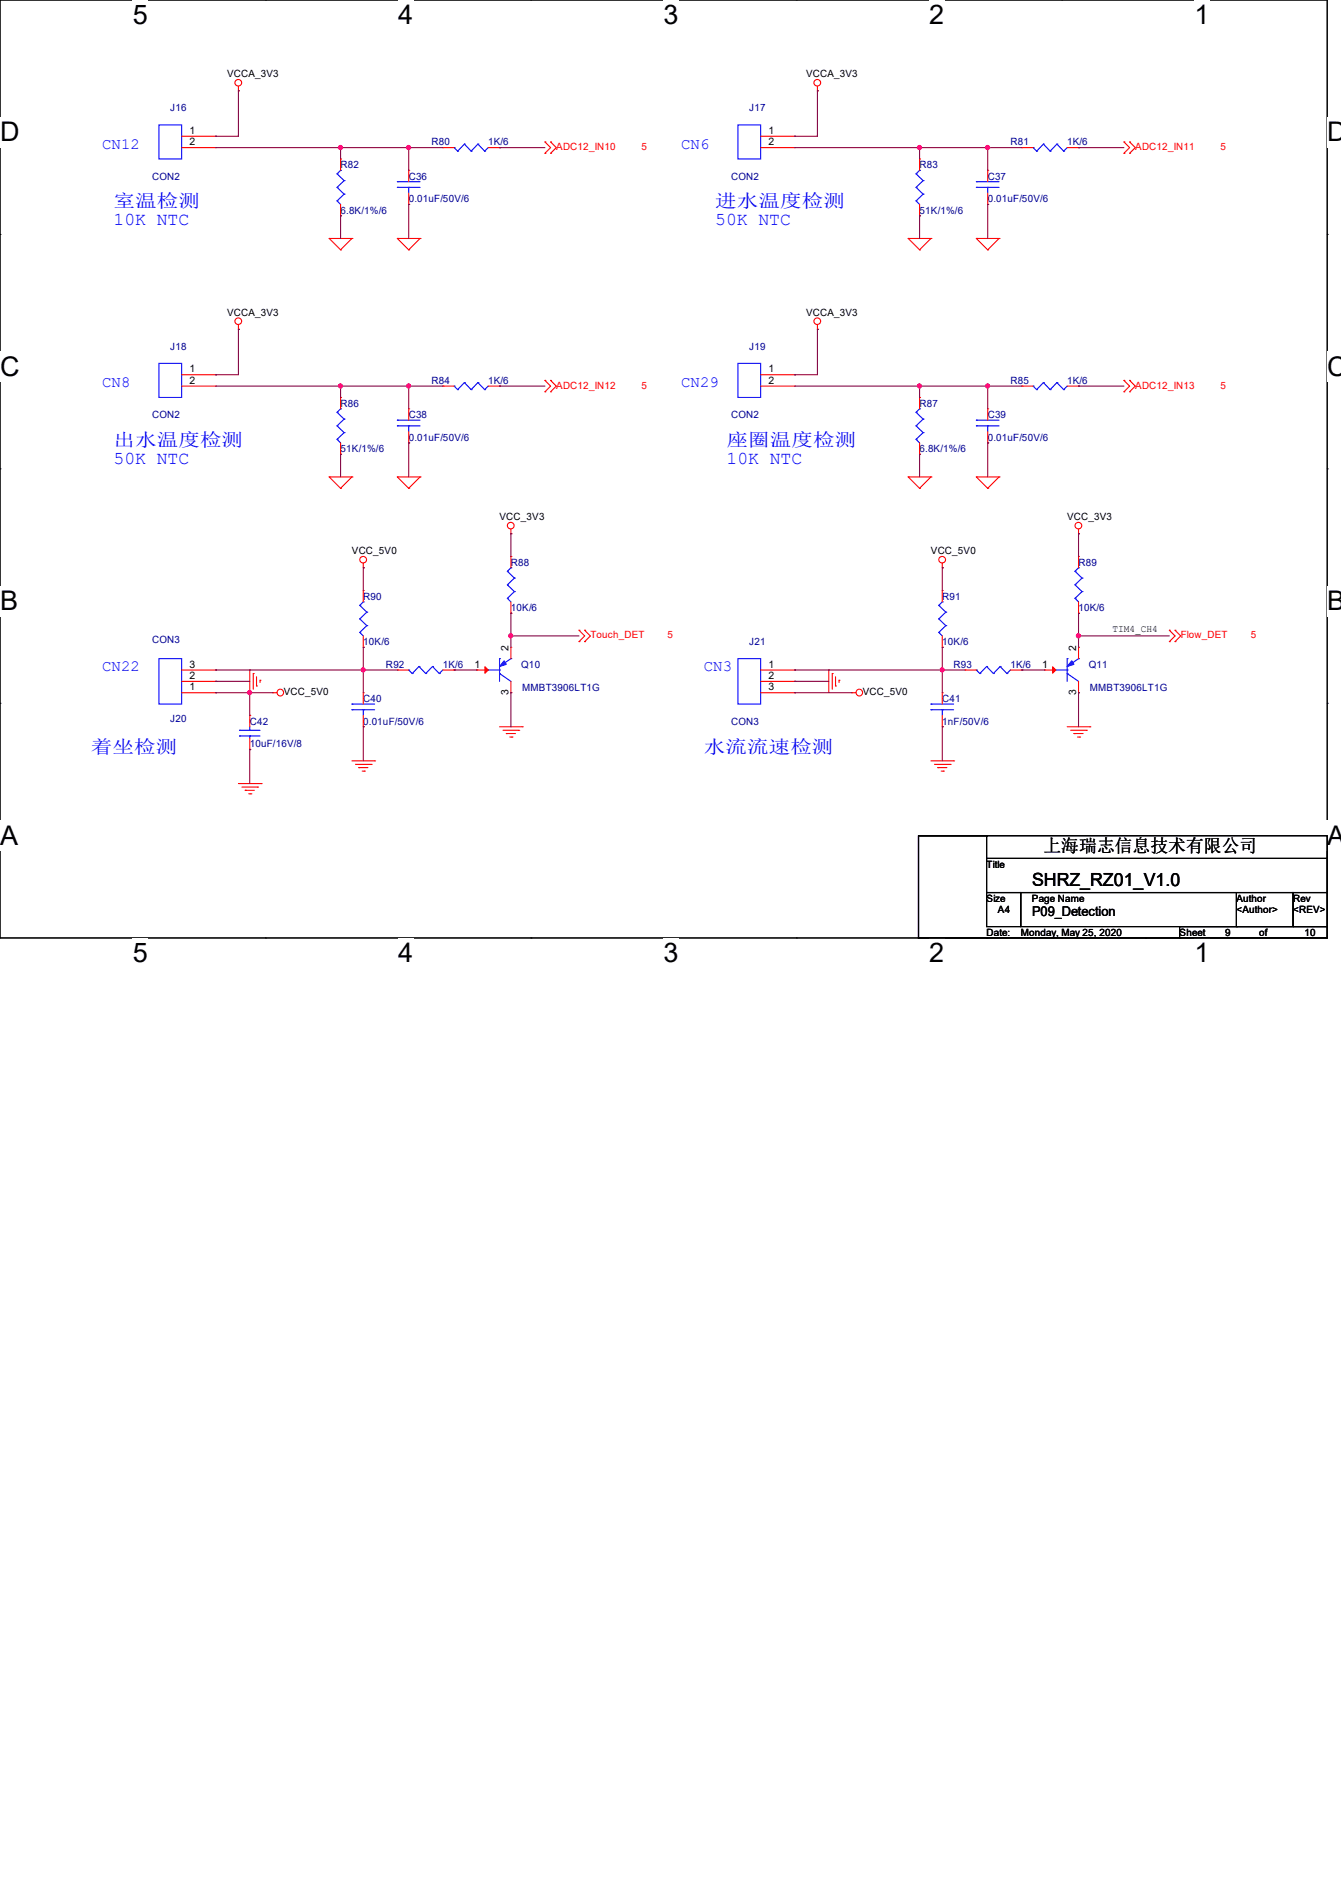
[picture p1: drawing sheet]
<svg xmlns="http://www.w3.org/2000/svg" width="210mm" height="297mm" viewBox="0 0 210 297" stroke-linecap="round" stroke-linejoin="round" font-family="sans-serif">
<path d="M0 0h207.9v146.9h-207.9z" fill="none" stroke="#000" stroke-width=".17"/>
<g fill="#fff">
<path d="M20.8 0h2.4v4.7h-2.4z"/>
<path d="M20.8 146.9h2.4v4.7h-2.4z"/>
</g>
<path d="M41.6 0h.1M41.6 146.9h.1" fill="none" stroke="#000" stroke-width=".17"/>
<g fill="#fff">
<path d="M62.4 0h2.3v4.7h-2.3z"/>
<path d="M62.4 146.9h2.3v4.7h-2.3z"/>
</g>
<path d="M83.1 0h.1M83.1 146.9h.1" fill="none" stroke="#000" stroke-width=".17"/>
<g fill="#fff">
<path d="M103.9 0h2.4v4.7h-2.4z"/>
<path d="M103.9 146.9h2.4v4.7h-2.4z"/>
</g>
<path d="M124.7 0h.1M124.7 146.9h.1" fill="none" stroke="#000" stroke-width=".17"/>
<g fill="#fff">
<path d="M145.5 0h2.4v4.7h-2.4z"/>
<path d="M145.5 146.9h2.4v4.7h-2.4z"/>
</g>
<path d="M166.3 0h.1M166.3 146.9h.1" fill="none" stroke="#000" stroke-width=".17"/>
<g fill="#fff">
<path d="M187.1 0h2.3v4.7h-2.3z"/>
<path d="M187.1 146.9h2.3v4.7h-2.3z"/>
<path d="M0 18.3h3v4.8h-3z"/>
<path d="M207.9 18.3h2.1v4.8h-2.1z"/>
<path d="M0 55h3v4.8h-3z"/>
<path d="M207.9 55h2.1v4.8h-2.1z"/>
</g>
<path d="M0 36.7h.1M207.9 36.7h.1" fill="none" stroke="#000" stroke-width=".17"/>
<g fill="#fff">
<path d="M0 91.7h2.8v4.8h-2.8z"/>
<path d="M207.9 91.7h2.1v4.8h-2.1z"/>
</g>
<path d="M0 73.4h.1M207.9 73.4h.1" fill="none" stroke="#000" stroke-width=".17"/>
<g fill="#fff">
<path d="M0 128.4h2.8v4.8h-2.8z"/>
<path d="M207.8 128.4h2.2v4.8h-2.2z"/>
</g>
<g fill="none" stroke="#000" stroke-width=".17">
<path d="M0 110.1h.1M207.9 110.1h.1M154.5 130.9h53.4v3.5h-53.4zM154.5 134.4h53.4v5.3h-53.4zM154.5 139.7h5.4v5.4h-5.4zM154.5 130.9h.1M154.5 130.9h-10.7v16M159.9 139.7h42.6v5.4h-42.6zM193.6 139.7v5.4M202.5 139.7h5.4v5.4h-5.4zM143.8 146.9h.1M143.8 146.9h40.9"/>
<path d="M154.5 146.9h.1M179.4 146.9h.1M184.7 145.1h23.2v1.8h-23.2zM184.7 146.9h.1M193.6 145.1h.1"/>
</g>
<g fill="none" stroke="#f00" stroke-width=".17">
<path d="M37.3 14.2h.1M37.3 13.5v.7M128 14.2h.1M128 13.5v.7M28.4 23.1h5.4M28.4 21.3h5.4M33.8 21.3h.1M33.8 23.1h.1M51.6 37.3h.1M51.6 37.3h3.5M51.6 37.3l1.7 1.8M53.3 39.1h.1"/>
<path d="M53.3 33.8h.1M53.3 24.9h.1M53.3 24.9v1.8M53.3 32v1.8M55.1 37.3h.1M55.1 37.3l-1.8 1.8M62.2 37.3h.1M62.2 37.3h3.6M62.2 37.3l1.8 1.8M64 39.1h.1M64 26.7h.1M64 32h.1"/>
<path d="M64 26.7v1.7M64 30.2v1.8M65.8 37.3h.1M65.8 37.3l-1.8 1.8M69.3 23.1h.1M69.3 23.1h1.8M76.5 23.1h1.7M78.2 23.1h.1M85.3 24h.1M85.3 22.2h.1M85.3 22.2l.9 .9-.9 .9M86.2 24h.1"/>
<path d="M86.2 22.2h.1M86.2 22.2l.9 .9-.9 .9M119.1 23.1h5.4M119.1 21.3h5.4M124.5 21.3h.1M124.5 23.1h.1M142.2 37.3h.1M142.2 37.3h3.6M142.2 37.3l1.8 1.8M144 39.1h.1M144 33.8h.1M144 24.9h.1"/>
<path d="M144 24.9v1.8M144 32v1.8M145.8 37.3h.1M145.8 37.3l-1.8 1.8M152.9 37.3h.1M152.9 37.3h3.6M152.9 37.3l1.8 1.8M154.7 39.1h.1M154.7 26.7h.1M154.7 32h.1M154.7 26.7v1.7M154.7 30.2v1.8"/>
<path d="M156.5 37.3h.1M156.5 37.3l-1.8 1.8M160 23.1h.1M160 23.1h1.8M167.1 23.1h1.8M168.9 23.1h.1M176 24h.1M176 22.2h.1M176 22.2l.9 .9-.9 .9M176.9 24h.1M176.9 22.2h.1M176.9 22.2l.9 .9-.9 .9"/>
<path d="M28.4 58.7h5.4M33.8 58.7h.1M37.3 51.6h.1M37.3 50.8v.8M85.3 59.6h.1M85.3 59.6l.9 .9-.9 .8M86.2 59.6h.1M86.2 59.6l.9 .9-.9 .8M119.1 58.7h5.4M124.5 58.7h.1M128 51.6h.1M128 50.8v.8"/>
<path d="M176 59.6h.1M176 59.6l.9 .9-.9 .8M176.9 59.6h.1M176.9 59.6l.9 .9-.9 .8M28.4 60.5h5.4M33.8 60.5h.1M51.6 74.7h.1M51.6 74.7h3.5M51.6 74.7l1.7 1.8M53.3 76.5h.1M53.3 71.1h.1M53.3 62.2h.1"/>
<path d="M53.3 62.2v1.8M53.3 69.3v1.8M55.1 74.7h.1M55.1 74.7l-1.8 1.8M62.2 74.7h.1M62.2 74.7h3.6M62.2 74.7l1.8 1.8M64 76.5h.1M64 64h.1M64 69.3h.1M64 64v1.8M64 67.6v1.7"/>
<path d="M65.8 74.7h.1M65.8 74.7l-1.8 1.8M69.3 60.5h.1M69.3 60.5h1.8M76.5 60.5h1.7M78.2 60.5h.1M85.3 61.3h.1M86.2 61.3h.1M119.1 60.5h5.4M124.5 60.5h.1M142.2 74.7h.1M142.2 74.7h3.6"/>
<path d="M142.2 74.7l1.8 1.8M144 76.5h.1M144 71.1h.1M144 62.2h.1M144 62.2v1.8M144 69.3v1.8M145.8 74.7h.1M145.8 74.7l-1.8 1.8M152.9 74.7h.1M152.9 74.7h3.6M152.9 74.7l1.8 1.8M154.7 76.5h.1"/>
<path d="M154.7 64h.1M154.7 69.3h.1M154.7 64v1.8M154.7 67.6v1.7M156.5 74.7h.1M156.5 74.7l-1.8 1.8M160 60.5h.1M160 60.5h1.8M167.1 60.5h1.8M168.9 60.5h.1M176 61.3h.1M176.9 61.3h.1"/>
<path d="M56.9 88.9h.1M56.9 92.5h.1M56.9 88.2v.7M56.9 92.5v1.7M56.9 99.6v1.7M80 83.6h.1M80 96h.1M80 87.1h.1M80 82.8v.8M80 87.1v1.8M80 94.2v1.8M90.7 98.7h.1"/>
<path d="M90.7 98.7l.9 .9-.9 .9M91.6 98.7h.1M91.6 98.7l.9 .9-.9 .9M147.6 88.9h.1M147.6 92.5h.1M147.6 88.2v.7M147.6 92.5v1.7M147.6 99.6v1.7M168.9 83.6h.1M168.9 96h.1M168.9 87.1h.1M168.9 82.8v.8"/>
<path d="M168.9 87.1v1.8M168.9 94.2v1.8M183.1 98.7h.1M183.1 98.7l.9 .9-.9 .9M184 98.7h.1M184 98.7l.9 .9-.9 .9M28.4 108.5h5.4M28.4 104.9h5.4M28.4 106.7h5.4M33.8 108.5h.1M33.8 106.7h.1M33.8 104.9h.1"/>
<path d="M39.1 104.9h.1M39.1 117.3h.1M39.1 112h.1M39.1 104.9v3.6M39.1 112v1.8M39.1 115.6v1.7M39.7 105.5h.1M39.7 105.5v2.4M40.2 107.4h.1M40.2 106v1.4M40.7 106.5h.1M40.7 106.5v.3"/>
<path d="M42.7 108.5h.1M42.7 108.5h.7M55.1 119.1h3.6M55.7 119.7h2.4M56.9 101.3h.1M56.9 108.5h.1M56.9 113.8h.1M56.9 108.5v1.7M56.9 112v1.8M58.1 119.7h.1M58.7 119.1h.1M62.2 104.9h.1"/>
<path d="M62.2 104.9h1.8M69.3 104.9h1.8M71.1 104.9h.1M74.7 104.9h.1M74.7 104.9h1.8M78.2 113.8h3.6M78.8 114.3h2.4M79.3 114.9h.1M79.3 114.9h1.4M79.8 115.4h.4M80 101.3h.1M80 108.5h.1"/>
<path d="M80 101.3v1.8M80 106.7v1.8M80.2 115.4h.1M81.2 114.3h.1M81.8 113.8h.1M90.7 100.5h.1M91.6 100.5h.1M119.1 108.5h5.4M119.1 104.9h5.4M119.1 106.7h5.4M124.5 104.9h.1M124.5 106.7h.1"/>
<path d="M124.5 108.5h.1M129.8 104.9h.1M129.8 104.9v3.6M130.3 105.5h.1M130.3 105.5v2.4M130.9 107.4h.1M130.9 106v1.4M131.4 106.5h.1M131.4 106.5v.3M133.3 108.5h.1M133.3 108.5h.8M145.8 119.1h3.6"/>
<path d="M146.3 119.7h2.5M147.6 108.5h.1M147.6 113.8h.1M147.6 101.3h.1M147.6 108.5v1.7M147.6 112v1.8M148.8 119.7h.1M149.4 119.1h.1M151.1 104.9h.1M151.1 104.9h1.8M158.2 104.9h1.8M160 104.9h.1"/>
<path d="M163.6 104.9h.1M163.6 104.9h1.8M167.1 113.8h3.6M167.7 114.3h2.4M168.2 114.9h.1M168.2 114.9h1.4M168.7 115.4h.4M168.9 101.3h.1M168.9 108.5h.1M168.9 101.3v1.8M168.9 106.7v1.8M169.1 115.4h.1"/>
<path d="M170.1 114.3h.1M170.7 113.8h.1M183.1 100.5h.1M184 100.5h.1M37.3 122.7h3.6M37.9 123.2h2.4M38.4 123.7h.1M38.4 123.7h1.4M38.9 124.3h.4M39.3 124.3h.1M40.3 123.2h.1M40.9 122.7h.1"/>
<path d="M56.2 120.2h.1M56.2 120.2h1.4M56.7 120.7h.4M57.1 120.7h.1M146.9 120.2h.1M146.9 120.2h1.4M147.4 120.7h.3M147.7 120.7h.1"/>
<circle cx="37.3" cy="13" r=".52"/>
<circle cx="128" cy="13" r=".52"/>
<circle cx="37.3" cy="50.3" r=".52"/>
<circle cx="128" cy="50.3" r=".52"/>
<circle cx="56.9" cy="87.6" r=".52"/>
<circle cx="80" cy="82.3" r=".52"/>
<circle cx="147.6" cy="87.6" r=".52"/>
<circle cx="168.9" cy="82.3" r=".52"/>
<circle cx="43.9" cy="108.4" r=".52"/>
<circle cx="134.6" cy="108.4" r=".52"/>
</g>
<g fill="none" stroke="#00f" stroke-width=".17">
<path d="M24.9 19.6h3.5v5.3h-3.5zM115.6 19.6h3.5v5.3h-3.5zM52.8 31.5h.1M52.8 29.3h.1M52.8 27.2h.1M52.8 31.5l.5 .5M52.8 29.3l1.1 1.1M52.8 27.2l1.1 1.1M53.3 26.7h.1M53.3 26.7l-.5 .5M53.9 30.4h.1M53.9 28.3h.1"/>
<path d="M53.9 30.4l-1.1 1.1M53.9 28.3l-1.1 1M62.2 28.4h.1M62.2 29.3h.1M62.2 28.4h3.6M62.2 29.3h3.6M64 29.3h.1M64 29.3v.9M71.1 23.1h.1M71.1 23.1l.6 .6M71.7 23.7h.1M72.7 22.6h.1"/>
<path d="M72.7 22.6l1.1 1.1M72.7 22.6l-1 1.1M73.8 23.7h.1M74.8 22.6h.1M74.8 22.6l1.1 1.1M74.8 22.6l-1 1.1M75.9 23.7h.1M76.5 23.1l-.6 .6M143.5 31.5h.1M143.5 29.3h.1M143.5 27.2h.1M143.5 31.5l.5 .5"/>
<path d="M143.5 29.3l1.1 1.1M143.5 27.2l1.1 1.1M144 26.7h.1M144 26.7l-.5 .5M144.6 30.4h.1M144.6 28.3h.1M144.6 30.4l-1.1 1.1M144.6 28.3l-1.1 1M152.9 28.4h.1M152.9 29.3h.1M152.9 28.4h3.6M152.9 29.3h3.6"/>
<path d="M154.7 29.3h.1M154.7 29.3v.9M161.8 23.1h.1M161.8 23.1l.5 .6M162.3 23.7h.1M163.4 22.6h.1M163.4 22.6l1.1 1.1M163.4 22.6l-1.1 1.1M164.5 23.7h.1M165.5 22.6h.1M165.5 22.6l1.1 1.1M165.5 22.6l-1 1.1"/>
<path d="M166.6 23.7h.1M167.1 23.1l-.5 .6M24.9 56.9h3.5v5.3h-3.5zM72.7 59.9h.1M72.7 59.9l1.1 1.1M72.7 59.9l-1 1.1M74.8 59.9h.1M74.8 59.9l1.1 1.1M74.8 59.9l-1 1.1M115.6 56.9h3.5v5.3h-3.5zM163.4 59.9h.1M163.4 59.9l1.1 1.1"/>
<path d="M163.4 59.9l-1.1 1.1M165.5 59.9h.1M165.5 59.9l1.1 1.1M165.5 59.9l-1 1.1M52.8 68.8h.1M52.8 66.7h.1M52.8 64.6h.1M52.8 68.8l.5 .5M52.8 66.7l1.1 1M52.8 64.6l1.1 1M53.3 64h.1M53.3 64l-.5 .6"/>
<path d="M53.9 67.7h.1M53.9 65.6h.1M53.9 67.7l-1.1 1.1M53.9 65.6l-1.1 1.1M62.2 65.8h.1M62.2 66.7h.1M62.2 65.8h3.6M62.2 66.7h3.6M64 66.7h.1M64 66.7v.9M71.1 60.5h.1M71.1 60.5l.6 .5"/>
<path d="M71.7 61h.1M73.8 61h.1M75.9 61h.1M76.5 60.5l-.6 .5M143.5 68.8h.1M143.5 66.7h.1M143.5 64.6h.1M143.5 68.8l.5 .5M143.5 66.7l1.1 1M143.5 64.6l1.1 1M144 64h.1M144 64l-.5 .6"/>
<path d="M144.6 67.7h.1M144.6 65.6h.1M144.6 67.7l-1.1 1.1M144.6 65.6l-1.1 1.1M152.9 65.8h.1M152.9 66.7h.1M152.9 65.8h3.6M152.9 66.7h3.6M154.7 66.7h.1M154.7 66.7v.9M161.8 60.5h.1M161.8 60.5l.5 .5"/>
<path d="M162.3 61h.1M164.5 61h.1M166.6 61h.1M167.1 60.5l-.5 .5M56.3 99h.1M56.3 96.9h.1M56.3 94.8h.1M56.3 99l.6 .6M56.3 96.9l1.1 1.1M56.3 94.8l1.1 1M56.9 94.2h.1M56.9 94.2l-.6 .6"/>
<path d="M57.4 98h.1M57.4 95.8h.1M57.4 98l-1.1 1M57.4 95.8l-1.1 1.1M79.5 93.7h.1M79.5 91.6h.1M79.5 89.5h.1M79.5 93.7l.5 .5M79.5 91.6l1.1 1M79.5 89.5l1.1 1M80 88.9h.1M80 88.9l-.5 .6"/>
<path d="M80.6 92.6h.1M80.6 90.5h.1M80.6 92.6l-1.1 1.1M80.6 90.5l-1.1 1.1M147 99h.1M147 96.9h.1M147 94.8h.1M147 99l.6 .6M147 96.9l1.1 1.1M147 94.8l1.1 1M147.6 94.2h.1M147.6 94.2l-.6 .6"/>
<path d="M148.1 98h.1M148.1 95.8h.1M148.1 98l-1.1 1M148.1 95.8l-1.1 1.1M168.4 93.7h.1M168.4 91.6h.1M168.4 89.5h.1M168.4 93.7l.5 .5M168.4 91.6l1.1 1M168.4 89.5l1.1 1M168.9 88.9h.1M168.9 88.9l-.5 .6"/>
<path d="M169.5 92.6h.1M169.5 90.5h.1M169.5 92.6l-1.1 1.1M169.5 90.5l-1.1 1.1M24.9 103.1h3.5v7.1h-3.5zM37.5 114.3h.1M37.5 115.2h.1M37.5 114.3h3.2M37.5 115.2h3.2M39.1 115.2h.1M39.1 114.3h.1M39.1 113.8v.5"/>
<path d="M39.1 115.2v.4M55.1 110.2h.1M55.1 111.1h.1M55.1 110.2h3.6M55.1 111.1h3.6M56.9 111.1h.1M56.9 111.1v.9M64 104.9h.1M64 104.9l.6 .6M64.6 105.5h.1M65.6 104.4h.1M65.6 104.4l1.1 1.1"/>
<path d="M65.6 104.4l-1 1.1M66.7 105.5h.1M67.7 104.4h.1M67.7 104.4l1.1 1.1M67.7 104.4l-1 1.1M68.8 105.5h.1M69.3 104.9l-.5 .6M76.5 104.9h1.7M78.2 103.1h.1M78.2 105.5h.1M78.2 104.9h.1M78.2 103.1v3.6"/>
<path d="M78.2 105.5l1.8 1.2M80 103.1h.1M80 103.1l-1.8 1.3M115.6 103.1h3.5v7.1h-3.5zM145.8 110.2h.1M145.8 111.1h.1M145.8 110.2h3.6M145.8 111.1h3.6M147.6 111.1h.1M147.6 111.1v.9M152.9 104.9h.1M152.9 104.9l.6 .6"/>
<path d="M153.5 105.5h.1M154.5 104.4h.1M154.5 104.4l1.1 1.1M154.5 104.4l-1 1.1M155.6 105.5h.1M156.6 104.4h.1M156.6 104.4l1.1 1.1M156.6 104.4l-1 1.1M157.7 105.5h.1M158.2 104.9l-.5 .6M165.4 104.9h1.7M167.1 103.1h.1"/>
<path d="M167.1 105.5h.1M167.1 104.9h.1M167.1 103.1v3.6M167.1 105.5l1.8 1.2M168.9 103.1h.1M168.9 103.1l-1.8 1.3"/>
</g>
<g fill="#00f" stroke="#00f" stroke-width=".17">
<path d="M167.9 103.5l.3 .5-1.1 .4z"/>
<path d="M79 103.5l.3 .5-1.1 .4z"/>
</g>
<g fill="#f00" stroke="#f00" stroke-width=".17">
<path d="M164.8 104.4l.6 .5-.6 .5z"/>
<path d="M75.9 104.4l.6 .5-.6 .5z"/>
</g>
<g fill="none" stroke="#800040" stroke-width=".17">
<path d="M37.3 14.2h.1M37.3 14.2v7.1h-3.5M128 14.2h.1M128 14.2v7.1h-3.5M33.8 21.3h.1M33.8 23.1h35.5M53.3 23.1h.1M53.3 33.8h.1M53.3 23.1v1.8M53.3 33.8v3.5M64 23.1h.1M64 32h.1"/>
<path d="M64 23.1v3.6M64 32v5.3M78.2 23.1h.1M78.2 23.1h7.1M124.5 21.3h.1M124.5 23.1h35.5M144 23.1h.1M144 33.8h.1M144 23.1v1.8M144 33.8v3.5M154.7 23.1h.1M154.7 32h.1"/>
<path d="M154.7 23.1v3.6M154.7 32v5.3M168.9 23.1h.1M168.9 23.1h7.1M33.8 58.7h.1M37.3 51.6h.1M37.3 51.6v7.1h-3.5M124.5 58.7h.1M128 51.6h.1M128 51.6v7.1h-3.5M33.8 60.5h35.5M53.3 60.5h.1"/>
<path d="M53.3 71.1h.1M53.3 60.5v1.7M53.3 71.1v3.6M64 60.5h.1M64 69.3h.1M64 60.5v3.5M64 69.3v5.4M78.2 60.5h.1M78.2 60.5h7.1M124.5 60.5h35.5M144 60.5h.1M144 71.1h.1"/>
<path d="M144 60.5v1.7M144 71.1v3.6M154.7 60.5h.1M154.7 69.3h.1M154.7 60.5v3.5M154.7 69.3v5.4M168.9 60.5h.1M168.9 60.5h7.1M56.9 88.9h.1M56.9 88.9v3.6M80 83.6h.1M80 96h.1"/>
<path d="M80 99.6h.1M80 99.6h10.7M80 83.6v3.5M80 96v5.3M147.6 88.9h.1M147.6 88.9v3.6M168.9 83.6h.1M168.9 96h.1M168.9 99.6h.1M168.9 83.6v3.5M168.9 96v5.3M168.9 99.6h14.2"/>
<path d="M33.8 104.9h.1M33.8 106.7h.1M33.8 108.5h.1M33.8 104.9h28.4M33.8 106.7h5.3M33.8 108.5h8.9M39.1 108.5h.1M39.1 117.3h.1M39.1 108.5v3.5M39.1 117.3v5.4M56.9 104.9h.1M56.9 113.8h.1"/>
<path d="M56.9 101.3h.1M56.9 101.3v7.2M56.9 113.8v5.3M71.1 104.9h.1M71.1 104.9h3.6M80 108.5h.1M80 108.5v5.3M124.5 104.9h.1M124.5 106.7h.1M124.5 108.5h.1M124.5 104.9h26.6M124.5 106.7h5.3"/>
<path d="M124.5 108.5h8.8M147.6 104.9h.1M147.6 113.8h.1M147.6 101.3h.1M147.6 101.3v7.2M147.6 113.8v5.3M160 104.9h.1M160 104.9h3.6M168.9 108.5h.1M168.9 108.5v5.3"/>
</g>
<g fill="#f0f" stroke="#f0f" stroke-width=".17">
<circle cx="56.9" cy="104.9" r=".32"/>
<circle cx="39.1" cy="108.4" r=".32"/>
<circle cx="147.6" cy="104.9" r=".32"/>
<circle cx="53.3" cy="23.1" r=".32"/>
<circle cx="144" cy="23.1" r=".32"/>
<circle cx="53.3" cy="60.4" r=".32"/>
<circle cx="168.9" cy="99.5" r=".32"/>
<circle cx="80" cy="99.5" r=".32"/>
<circle cx="64" cy="23.1" r=".32"/>
<circle cx="64" cy="60.4" r=".32"/>
<circle cx="154.7" cy="23.1" r=".32"/>
<circle cx="154.7" cy="60.4" r=".32"/>
<circle cx="144" cy="60.4" r=".32"/>
</g>
<g font-size="4.2">
<text x="20.8" y="3.8">5</text>
<text x="62.4" y="3.8">4</text>
<text x="103.9" y="3.8">3</text>
<text x="145.5" y="3.8">2</text>
<text x="187.1" y="3.8">1</text>
<text x="0" y="22.1">D</text>
<text x="207.9" y="22.1">D</text>
<text x="0" y="58.8">C</text>
<text x="207.9" y="58.8">C</text>
<text x="0" y="95.5">B</text>
<text x="207.9" y="95.5">B</text>
<text x="0" y="132.2">A</text>
<text x="207.9" y="132.2">A</text>
<text x="20.8" y="150.7">5</text>
<text x="62.4" y="150.7">4</text>
<text x="103.9" y="150.7">3</text>
<text x="145.5" y="150.7">2</text>
<text x="187.1" y="150.7">1</text>
</g>
<g font-size="2.8" fill="#00f">
<text x="17.8" y="32.5">室温检测</text>
<text x="17.8" y="35.3">10K NTC</text>
<text x="112" y="32.5">进水温度检测</text>
<text x="112" y="35.3">50K NTC</text>
<text x="17.8" y="69.8">出水温度检测</text>
<text x="113.8" y="69.8">座圈温度检测</text>
<text x="17.8" y="72.6">50K NTC</text>
<text x="113.8" y="72.6">10K NTC</text>
<text x="14.2" y="117.8">着坐检测</text>
<text x="110.2" y="117.8">水流流速检测</text>
</g>
<g font-size="2.8">
<text x="163.4" y="133.4">上海瑞志信息技术有限公司</text>
<text x="161.6" y="138.7">SHRZ_RZ01_V1.0</text>
</g>
<g font-size="2.5" fill="#00f">
<text x="16" y="23.3">CN12</text>
<text x="106.7" y="23.3">CN6</text>
<text x="16" y="60.6">CN8</text>
<text x="106.7" y="60.6">CN29</text>
<text x="16" y="105.1">CN22</text>
<text x="110.2" y="105.1">CN3</text>
</g>
<text font-size="2.1" x="161.6" y="143.5">P09_Detection</text>
<g font-size="1.6" fill="#000080">
<text x="26.7" y="17.4">J16</text>
<text x="117.3" y="17.4">J17</text>
<text x="67.6" y="22.8">R80</text>
<text x="76.4" y="22.8">1K/6</text>
<text x="158.2" y="22.8">R81</text>
<text x="167.1" y="22.8">1K/6</text>
<text x="23.8" y="28.1">CON2</text>
<text x="53.3" y="26.3">R82</text>
<text x="64" y="28.1">C36</text>
<text x="114.5" y="28.1">CON2</text>
<text x="144" y="26.3">R83</text>
<text x="154.7" y="28.1">C37</text>
<text x="53.3" y="33.4">6.8K/1%/6</text>
<text x="64" y="31.7">0.01uF/50V/6</text>
<text x="144" y="33.4">51K/1%/6</text>
<text x="154.7" y="31.7">0.01uF/50V/6</text>
<text x="26.7" y="54.8">J18</text>
<text x="117.3" y="54.8">J19</text>
<text x="23.8" y="65.4">CON2</text>
<text x="53.3" y="63.7">R86</text>
<text x="64" y="65.4">C38</text>
<text x="67.6" y="60.1">R84</text>
<text x="76.4" y="60.1">1K/6</text>
<text x="114.5" y="65.4">CON2</text>
<text x="144" y="63.7">R87</text>
<text x="154.7" y="65.4">C39</text>
<text x="158.2" y="60.1">R85</text>
<text x="167.1" y="60.1">1K/6</text>
<text x="53.3" y="70.8">51K/1%/6</text>
<text x="64" y="69">0.01uF/50V/6</text>
<text x="144" y="70.8">6.8K/1%/6</text>
<text x="154.7" y="69">0.01uF/50V/6</text>
<text x="80" y="88.6">R88</text>
<text x="168.9" y="88.6">R89</text>
<text x="56.9" y="93.9">R90</text>
<text x="80" y="95.7">10K/6</text>
<text x="147.6" y="93.9">R91</text>
<text x="168.9" y="95.7">10K/6</text>
<text x="23.8" y="100.7">CON3</text>
<text x="56.9" y="101">10K/6</text>
<text x="117.3" y="101">J21</text>
<text x="147.6" y="101">10K/6</text>
<text x="60.5" y="104.6">R92</text>
<text x="69.3" y="104.6">1K/6</text>
<text x="81.6" y="104.6">Q10</text>
<text x="149.4" y="104.6">R93</text>
<text x="158.2" y="104.6">1K/6</text>
<text x="170.5" y="104.6">Q11</text>
<text x="26.7" y="113.1">J20</text>
<text x="39.1" y="113.5">C42</text>
<text x="56.9" y="109.9">C40</text>
<text x="56.9" y="113.5">0.01uF/50V/6</text>
<text x="81.8" y="108.1">MMBT3906LT1G</text>
<text x="114.5" y="113.5">CON3</text>
<text x="147.6" y="109.9">C41</text>
<text x="147.6" y="113.5">1nF/50V/6</text>
<text x="170.7" y="108.1">MMBT3906LT1G</text>
<text x="39.1" y="117">10uF/16V/8</text>
</g>
<g font-size="1.6">
<text x="35.6" y="12.1">VCCA_3V3</text>
<text x="126.2" y="12.1">VCCA_3V3</text>
<text x="29.7" y="21">1</text>
<text x="29.7" y="22.7">2</text>
<text x="120.4" y="21">1</text>
<text x="120.4" y="22.7">2</text>
<text x="35.6" y="49.4">VCCA_3V3</text>
<text x="126.2" y="49.4">VCCA_3V3</text>
<text x="29.7" y="58.3">1</text>
<text x="120.4" y="58.3">1</text>
<text x="29.7" y="60.1">2</text>
<text x="120.4" y="60.1">2</text>
<text x="78.2" y="81.4">VCC_3V3</text>
<text x="167.1" y="81.4">VCC_3V3</text>
<text x="55.1" y="86.8">VCC_5V0</text>
<text x="145.8" y="86.8">VCC_5V0</text>
<text x="79.6" y="101.9" transform="rotate(-90 79.6 101.9)">2</text>
<text x="168.5" y="101.9" transform="rotate(-90 168.5 101.9)">2</text>
<text x="174.2" y="99">TIM4_CH4</text>
<text x="29.7" y="106.3">2</text>
<text x="29.7" y="104.5">3</text>
<text x="74.3" y="104.5">1</text>
<text x="120.4" y="104.5">1</text>
<text x="120.4" y="106.3">2</text>
<text x="163.2" y="104.5">1</text>
<text x="29.7" y="108.1">1</text>
<text x="44.4" y="108.8">VCC_5V0</text>
<text x="79.6" y="108.8" transform="rotate(-90 79.6 108.8)">3</text>
<text x="120.4" y="108.1">3</text>
<text x="135.1" y="108.8">VCC_5V0</text>
<text x="168.5" y="108.8" transform="rotate(-90 168.5 108.8)">3</text>
<text x="154.5" y="135.8">Title</text>
<text x="154.5" y="141.2">Size</text>
<text x="156.3" y="143">A4</text>
<text x="161.6" y="141.2">Page Name</text>
<text x="193.6" y="141.2">Author</text>
<text x="193.6" y="143">&lt;Author&gt;</text>
<text x="202.5" y="141.2">Rev</text>
<text x="202.5" y="143">&lt;REV&gt;</text>
<text x="154.5" y="146.5">Date:</text>
<text x="159.8" y="146.5">Monday, May 25, 2020</text>
<text x="184.7" y="146.5">Sheet</text>
<text x="191.9" y="146.5">9</text>
<text x="197.2" y="146.5">of</text>
<text x="204.3" y="146.5">10</text>
</g>
<g font-size="1.6" fill="#f00">
<text x="87.1" y="23.5">ADC12_IN10</text>
<text x="100.5" y="23.5">5</text>
<text x="177.8" y="23.5">ADC12_IN11</text>
<text x="191.1" y="23.5">5</text>
<text x="87.1" y="60.8">ADC12_IN12</text>
<text x="100.5" y="60.8">5</text>
<text x="177.8" y="60.8">ADC12_IN13</text>
<text x="191.1" y="60.8">5</text>
<text x="92.5" y="99.9">Touch_DET</text>
<text x="104.6" y="99.9">5</text>
<text x="184.9" y="99.9">Flow_DET</text>
<text x="195.9" y="99.9">5</text>
</g>
</svg>
